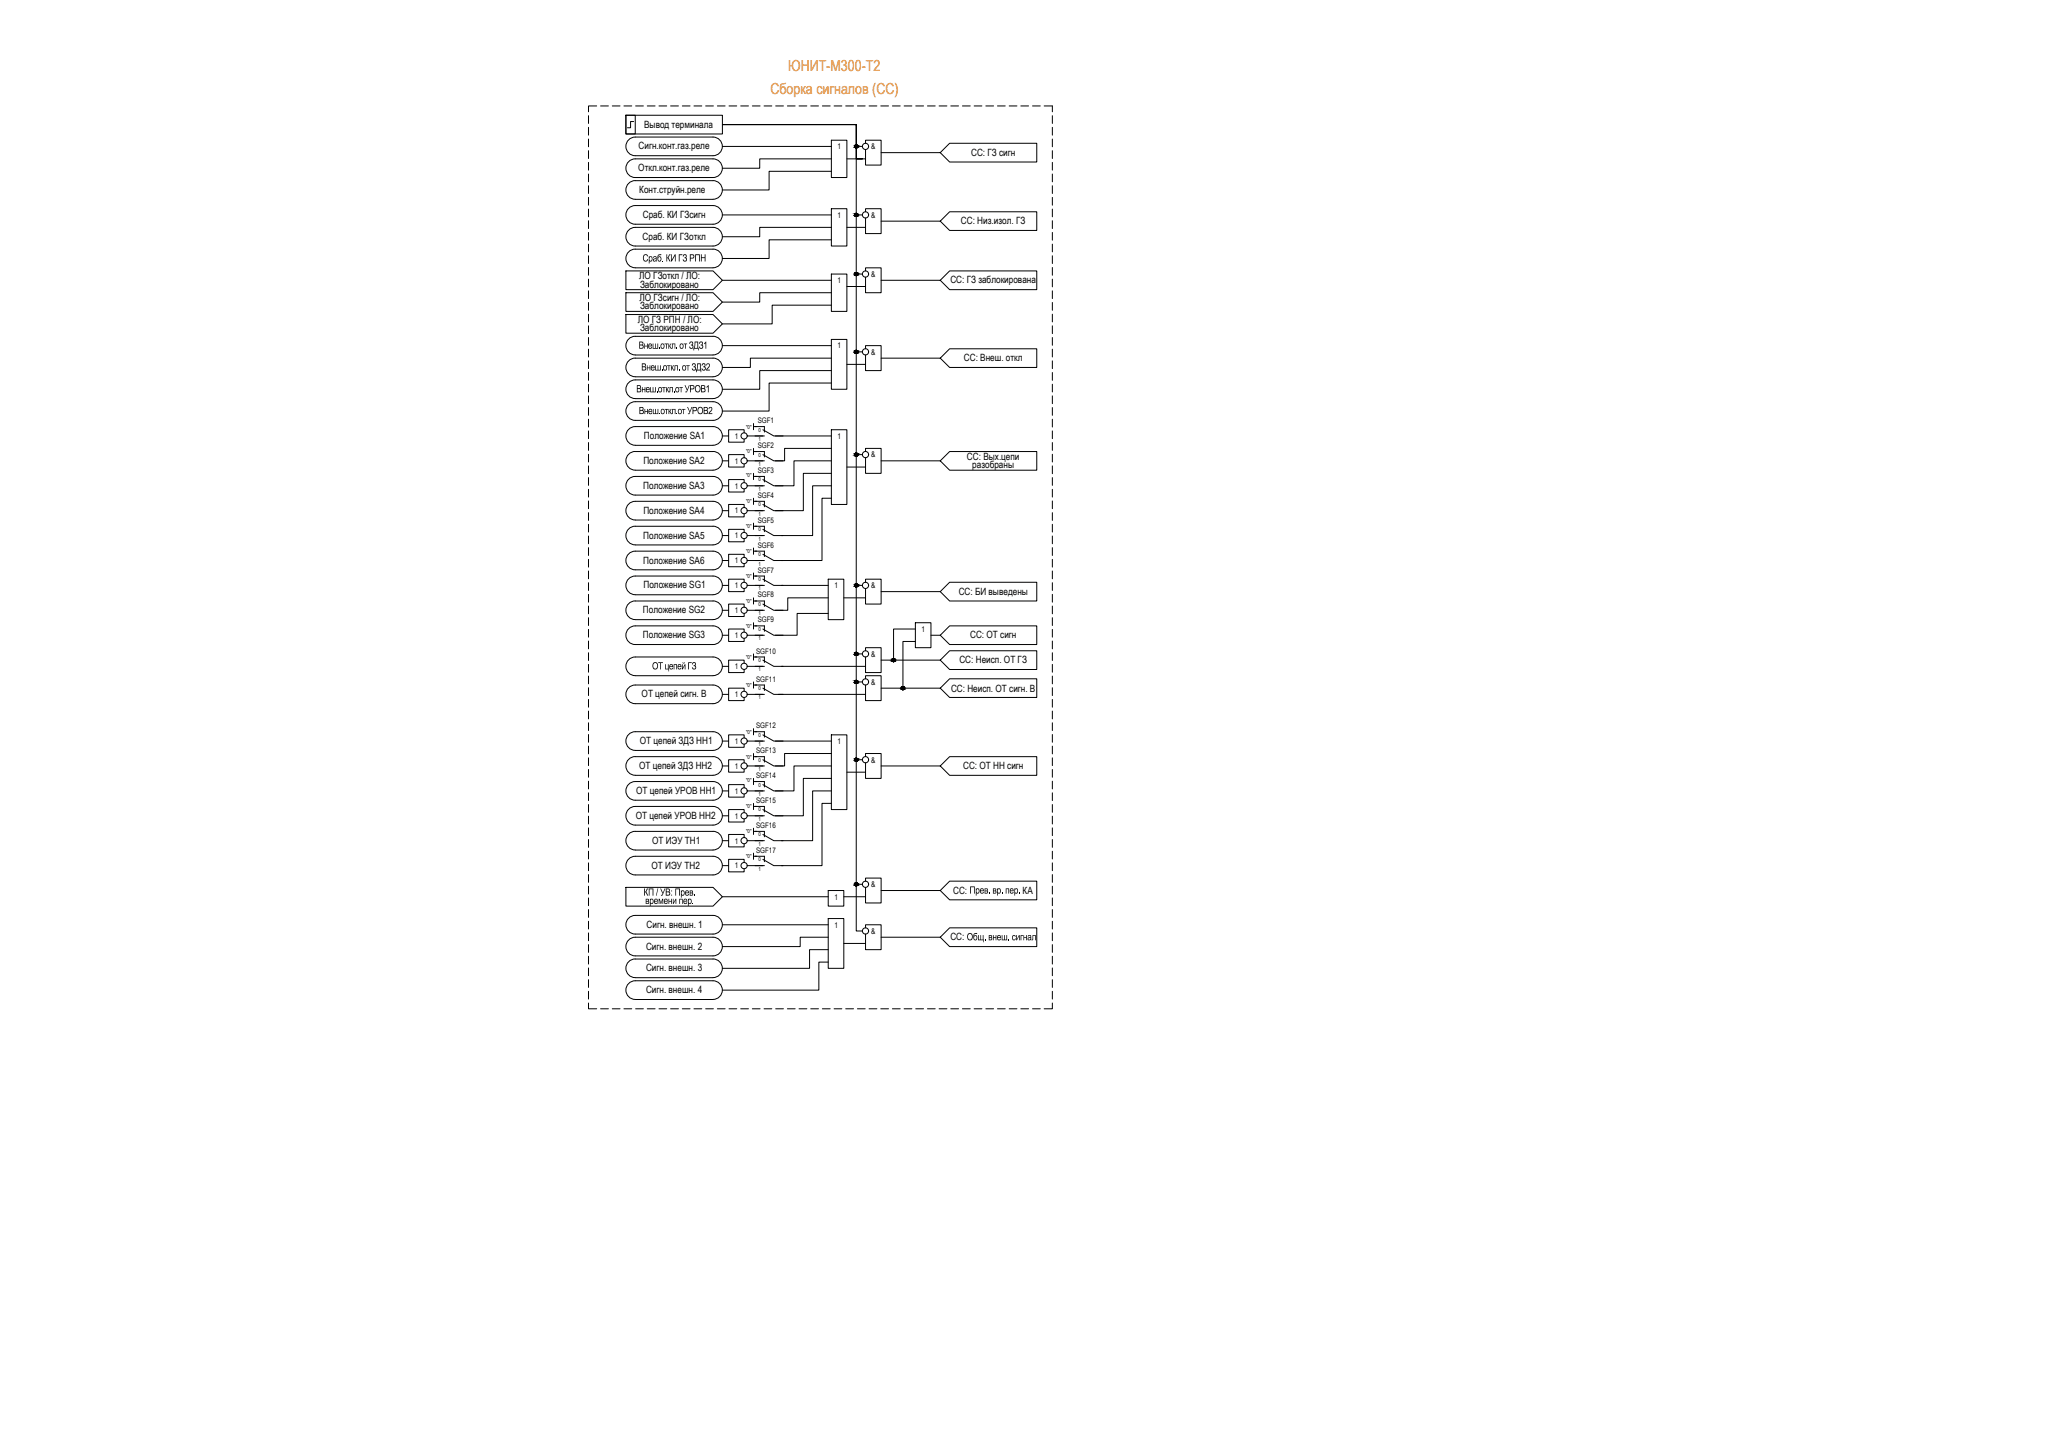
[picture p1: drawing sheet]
<svg xmlns="http://www.w3.org/2000/svg" width="1189mm" height="841mm" viewBox="0 0 1189 841" stroke-linecap="round" stroke-linejoin="round" font-family="sans-serif">
<!-- layer: 0 -->
<g fill="none" stroke="#000" stroke-width=".58">
<path d="M340 67v4M340 74v4M345 61h-5v4M347 61h5M354 61h5M361 61h4M362 67h6v10h-6zM362 67h56v10h-56zM367 70h-2v4h-2M367 79a5 5 0 0 0-5 6 5 5 0 0 0 5 5M368 79h45M368 61h4"/>
<path d="M374 61h5M381 61h5M388 61h4M395 61h4M401 61h5M408 61h5M412 79a5 5 0 0 1 6 6 5 5 0 0 1-6 5M415 61h4M418 72h77v20h4h-4v-20zM422 61h4M429 61h4M435 61h5"/>
<path d="M442 61h5M449 61h4M456 61h4M462 61h5M469 61h5M476 61h4M483 61h4M489 61h5M496 61h5M503 61h4M510 61h4M516 61h5"/>
<path d="M523 61h5M530 61h4M537 61h4M543 61h5M550 61h5M557 61h4M564 61h4M570 61h5M577 61h5M584 61h4M591 61h4M597 61h5"/>
<path d="M604 61h5v4M609 67v4M609 74v4M340 80v5M340 87v5M340 94v4M367 92a5 5 0 0 0-5 5 5 5 0 0 0 5 6M368 90h45M368 92h45M412 92a5 5 0 0 1 6 5 5 5 0 0 1-6 6M418 85h63M481 81h9v22h-9z"/>
<path d="M481 92h-41v5h-22M481 99h-36v11h-27M490 92h11M495 92v419h4M495 85h4M501 83v-2h9v14h-9v-9M510 88h34l5-5h51v11h-51l-5-6M609 80v5M609 87v5M609 94v4M340 101v4M340 107v5"/>
<path d="M340 114v5M367 104a5 5 0 0 0-5 6 5 5 0 0 0 5 5M367 119a5 5 0 0 0-5 5 5 5 0 0 0 5 6M368 105h45M368 115h45M368 119h45M368 103h45M412 104a5 5 0 0 1 6 6 5 5 0 0 1-6 5M412 119a5 5 0 0 1 6 5 5 5 0 0 1-6 6M609 101v4M609 107v5M609 114v5"/>
<path d="M340 121v4M340 128v4M340 134v5M367 132a5 5 0 0 0-5 5 5 5 0 0 0 5 5M368 132h45M368 130h45M412 132a5 5 0 0 1 6 5 5 5 0 0 1-6 5M418 124h63M481 121h9v21h-9zM481 132h-41v5h-22M481 139h-36v11h-27M490 132h11"/>
<path d="M495 124h4M501 122v-1h9v14h-9v-9M510 128h34l5-6h51v11h-51l-5-5M609 121v4M609 128v4M609 134v5M340 141v5M340 148v4M340 155v4M362 157h51l5 5-5 6h-51zM367 144a5 5 0 0 0-5 5 5 5 0 0 0 5 6M368 144h45"/>
<path d="M368 155h45M368 142h45M412 144a5 5 0 0 1 6 5 5 5 0 0 1-6 6M481 159h9v21h-9zM495 159h4M501 157v-2h9v14h-9v-9M609 141v5M609 148v4M609 155v4M340 161v5M340 168v5M340 175v4"/>
<path d="M362 169h51l5 6-5 5h-51zM418 162h63M481 169h-41v6h-22M481 177h-34v10h-29M490 166h11M510 162h34l5-5h51v11h-51l-5-6M609 161v5M609 168v5M609 175v4M340 182v4M340 188v5M340 195v5"/>
<path d="M362 182h51l5 5-5 6h-51zM367 195a5 5 0 0 0-5 5 5 5 0 0 0 5 5M368 195h45M412 195a5 5 0 0 1 6 5 5 5 0 0 1-6 5M418 200h63M481 196h9v29h-9zM609 182v4M609 188v5M609 195v5M340 202v4M340 209v4M340 215v5"/>
<path d="M367 220a5 5 0 0 0-5 5 5 5 0 0 0 5 6M367 207a5 5 0 0 0-5 6 5 5 0 0 0 5 5M368 220h45M368 205h45M368 207h45M368 218h45M412 220a5 5 0 0 1 6 5 5 5 0 0 1-6 6M412 207a5 5 0 0 1 6 6 5 5 0 0 1-6 5M481 214h-41v11h-22M481 207h-47v6h-16M490 211h11M495 204h4"/>
<path d="M501 202v-2h9v14h-9v-9M510 207h34l5-5h51v11h-51l-5-6M609 202v4M609 209v4M609 215v5M340 222v5M340 229v4M340 236v4M367 232a5 5 0 0 0-5 6 5 5 0 0 0 5 5M368 231h45M368 232h45M412 232a5 5 0 0 1 6 6 5 5 0 0 1-6 5"/>
<path d="M481 222h-36v16h-27M609 222v5M609 229v4M609 236v4M340 242v5M340 249v5M340 256v5M367 247a5 5 0 0 0-5 5 5 5 0 0 0 5 6M368 243h45M368 247h45M368 258h45M412 247a5 5 0 0 1 6 5 5 5 0 0 1-6 6"/>
<path d="M418 252h4M431 250v-1h-9v7h9v-2M432 252h9M436 245v4M436 259v4M436 247h2M449 252h32M481 249h9v43h-9zM481 259h-27v8h-5M609 242v5M609 249v5M609 256v5"/>
<path d="M340 263v4M340 269v5M340 276v5M367 261a5 5 0 0 0-5 6 5 5 0 0 0 5 5M367 276a5 5 0 0 0-5 5 5 5 0 0 0 5 5M368 261h45M368 276h45M368 272h45M412 261a5 5 0 0 1 6 6 5 5 0 0 1-6 5M412 276a5 5 0 0 1 6 5 5 5 0 0 1-6 5M418 267h4M431 265v-2h-9v7h9v-2"/>
<path d="M431 279v-2h-9v8h9v-2M432 267h9M436 274v3M436 261h2M436 276h2M481 267h-22v14h-10M481 274h-16v21h-16M490 270h11M495 263h4M501 261v-2h9v15h-9v-9M510 267h34M544 267l5-6h51v11h-51z"/>
<path d="M609 263v4M609 269v5M609 276v5M340 283v5M340 290v4M340 297v4M367 290a5 5 0 0 0-5 5 5 5 0 0 0 5 6M368 290h45M368 286h45M412 290a5 5 0 0 1 6 5 5 5 0 0 1-6 6M418 281h4M418 295h4"/>
<path d="M431 294v-2h-9v7h9v-2M432 281h9M432 295h9M436 288v4M436 290h2M481 281h-11v29h-18M481 288h-5v36h-24M609 283v5M609 290v4M609 297v4M340 303v5M340 310v5"/>
<path d="M340 317v4M367 304a5 5 0 0 0-5 6 5 5 0 0 0 5 5M367 319a5 5 0 0 0-5 5 5 5 0 0 0 5 6M368 304h45M368 301h45M368 315h45M368 319h45M412 304a5 5 0 0 1 6 6 5 5 0 0 1-6 5M412 319a5 5 0 0 1 6 5 5 5 0 0 1-6 6M418 310h4M431 308v-2h-9v7h9v-1M432 310h9"/>
<path d="M436 303v3M436 317v4M436 304h2M436 319h2M609 303v5M609 310v5M609 317v4M340 324v4M340 330v5M340 337v5M367 333a5 5 0 0 0-5 6 5 5 0 0 0 5 5M368 330h45"/>
<path d="M368 333h45M412 333a5 5 0 0 1 6 6 5 5 0 0 1-6 5M418 339h4M418 324h4M431 322v-1h-9v7h9v-2M431 337v-2h-9v7h9v-2M432 339h9M432 324h9M436 331v4M436 333h2M452 339h27M479 335h9v23h-9z"/>
<path d="M495 339h4M501 337v-2h9v14h-9v-9M609 324v4M609 330v5M609 337v5M340 344v4M340 351v4M340 357v5M367 348a5 5 0 0 0-5 5 5 5 0 0 0 5 5M368 348h45M368 344h45M368 358h45"/>
<path d="M412 348a5 5 0 0 1 6 5 5 5 0 0 1-6 5M418 353h4M431 351v-2h-9v8h9v-2M432 353h9M436 346v3M436 348h2M479 346h-23v7h-7M479 355h-18v12h-12M488 346h13M510 342h34M544 342l5-5h51v11h-51zM609 344v4"/>
<path d="M609 351v4M609 357v5M340 364v5M340 371v4M340 378v4M367 362a5 5 0 0 0-5 5 5 5 0 0 0 5 6M368 362h45M368 373h45M412 362a5 5 0 0 1 6 5 5 5 0 0 1-6 6M418 367h4M431 366v-2h-9v7h9v-2M432 367h9"/>
<path d="M436 360v4M436 378v4M436 362h2M495 378h4M501 376v-1h9v14h-9v-9M530 360h9v15h-9zM530 364h-13v18M530 371h-8v27M539 367h5M544 367l5-5h51v11h-51zM549 376h51v11h-51l-5-5zM609 364v5"/>
<path d="M609 371v4M609 378v4M340 384v5M340 391v5M340 398v4M367 380a5 5 0 0 0-5 5 5 5 0 0 0 5 6M367 396a5 5 0 0 0-5 6 5 5 0 0 0 5 5M368 380h45M368 391h45M368 396h45M412 380a5 5 0 0 1 6 5 5 5 0 0 1-6 6M412 396a5 5 0 0 1 6 6 5 5 0 0 1-6 5"/>
<path d="M418 385h4M431 384v-2h-9v7h9v-2M431 400v-2h-9v7h9v-2M432 385h9M436 380h2M436 394v4M436 396h2M452 385h49M495 394h4M501 393v-2h9v14h-9v-9M510 398h34l5-5h51v10h-51l-5-5M510 382h34"/>
<path d="M609 384v5M609 391v5M609 398v4M340 405v4M340 411v5M340 418v5M368 407h45M418 402h4M432 402h9M450 402h51M609 405v4M609 411v5"/>
<path d="M609 418v5M340 425v4M340 432v4M340 438v5M367 423a5 5 0 0 0-5 6 5 5 0 0 0 5 5M367 438a5 5 0 0 0-5 5 5 5 0 0 0 5 5M368 423h45M368 434h45M368 438h45M412 423a5 5 0 0 1 6 6 5 5 0 0 1-6 5M412 438a5 5 0 0 1 6 5 5 5 0 0 1-6 5M418 429h4"/>
<path d="M431 427v-2h-9v7h9v-2M432 429h9M436 423h2M436 438h2M436 421v4M436 436v3M449 429h32M481 425h9v43h-9zM481 436h-27v7h-5M495 439h4M501 438v-2h9v14h-9v-9M609 425v4"/>
<path d="M609 432v4M609 438v5M340 445v5M340 452v4M340 459v4M367 452a5 5 0 0 0-5 5 5 5 0 0 0 5 6M368 448h45M368 452h45M412 452a5 5 0 0 1 6 5 5 5 0 0 1-6 6M418 443h4M418 457h4M431 441v-2h-9v8h9v-2"/>
<path d="M431 456v-2h-9v7h9v-2M432 443h9M432 457h9M436 452h2M436 450v4M481 443h-22v14h-10M481 450h-16v22h-16M481 457h-11v29h-18M490 447h11M510 443h34M544 443l5-5h51v10h-51zM609 445v5"/>
<path d="M609 452v4M609 459v4M340 465v5M340 472v5M340 479v4M367 466a5 5 0 0 0-5 6 5 5 0 0 0 5 5M368 463h45M368 466h45M368 477h45M412 466a5 5 0 0 1 6 6 5 5 0 0 1-6 5M418 472h4M431 470v-2h-9v7h9v-1"/>
<path d="M432 472h9M436 466h2M436 465v3M436 479v4M481 465h-5v36h-24M609 465v5M609 472v5M609 479v4M340 486v4M340 492v5M340 499v5M367 481a5 5 0 0 0-5 5 5 5 0 0 0 5 6"/>
<path d="M367 495a5 5 0 0 0-5 6 5 5 0 0 0 5 5M368 481h45M368 492h45M368 495h45M412 481a5 5 0 0 1 6 5 5 5 0 0 1-6 6M412 495a5 5 0 0 1 6 6 5 5 0 0 1-6 5M418 486h4M431 484v-1h-9v7h9v-2M431 499v-2h-9v7h9v-2M432 486h9M436 481h2M436 495h2"/>
<path d="M436 493v4M609 486v4M609 492v5M609 499v5M340 506v4M340 513v4M340 519v5M362 513h51l5 6-5 5h-51zM368 506h45M418 519h61M418 501h4M432 501h9"/>
<path d="M479 515h9v9h-9zM488 519h13M495 511v28h4M501 510v-2h9v14h-9v-9M510 515h34l5-5h51v10h-51l-5-5M609 506v4M609 513v4M609 519v5M340 526v5M340 533v4M340 540v4M367 529a5 5 0 0 0-5 6 5 5 0 0 0 5 5"/>
<path d="M368 529h45M412 529a5 5 0 0 1 6 6 5 5 0 0 1-6 5M418 535h61M479 531h9v29h-9zM501 537v-2h9v14h-9v-9M609 526v5M609 533v4M609 540v4M340 546v5M340 553v5M340 560v4M367 542a5 5 0 0 0-5 6 5 5 0 0 0 5 5"/>
<path d="M367 555a5 5 0 0 0-5 5 5 5 0 0 0 5 5M368 542h45M368 540h45M368 553h45M368 555h45M412 542a5 5 0 0 1 6 6 5 5 0 0 1-6 5M412 555a5 5 0 0 1 6 5 5 5 0 0 1-6 5M479 542h-16v6h-45M479 549h-11v11h-50M479 556h-5v17h-56M488 546h13M510 542h34"/>
<path d="M544 542l5-5h51v11h-51zM609 546v5M609 553v5M609 560v4M340 567v4M340 573v5M367 567a5 5 0 0 0-5 6 5 5 0 0 0 5 5M368 566h45M368 567h45M368 578h45M412 567a5 5 0 0 1 6 6 5 5 0 0 1-6 5M609 567v4"/>
<path d="M609 573v5M340 580v4h5M347 584h5M354 584h5M361 584h4M368 584h4M374 584h5M381 584h5M388 584h4M395 584h4M401 584h5M408 584h5"/>
<path d="M415 584h4M422 584h4M429 584h4M435 584h5M442 584h5M449 584h4M456 584h4M462 584h5M469 584h5M476 584h4M483 584h4M489 584h5"/>
<path d="M496 584h5M503 584h4M510 584h4M516 584h5M523 584h5M530 584h4M537 584h4M543 584h5M550 584h5M557 584h4M564 584h4M570 584h5"/>
<path d="M577 584h5M584 584h4M591 584h4M597 584h5M609 580v4h-5"/>
<circle cx="495" cy="85" r=".9"/>
<circle cx="501" cy="85" r="1.8"/>
<circle cx="495" cy="124" r=".9"/>
<circle cx="501" cy="124" r="1.8"/>
<circle cx="495" cy="159" r=".9"/>
<circle cx="501" cy="159" r="1.8"/>
<circle cx="495" cy="204" r=".9"/>
<circle cx="501" cy="204" r="1.8"/>
<circle cx="430" cy="252" r="1.8"/>
<circle cx="430" cy="267" r="1.8"/>
<circle cx="495" cy="263" r=".9"/>
<circle cx="501" cy="263" r="1.8"/>
<circle cx="430" cy="281" r="1.8"/>
<circle cx="430" cy="295" r="1.8"/>
<circle cx="430" cy="310" r="1.8"/>
<circle cx="430" cy="324" r="1.8"/>
<circle cx="430" cy="339" r="1.8"/>
<circle cx="495" cy="339" r=".9"/>
<circle cx="501" cy="339" r="1.8"/>
<circle cx="430" cy="353" r="1.8"/>
<circle cx="430" cy="367" r="1.8"/>
<circle cx="495" cy="378" r=".9"/>
<circle cx="501" cy="378" r="1.8"/>
<circle cx="430" cy="385" r="1.8"/>
<circle cx="495" cy="394" r=".9"/>
<circle cx="501" cy="394" r="1.8"/>
<circle cx="517" cy="382" r=".9"/>
<circle cx="522" cy="398" r=".9"/>
<circle cx="430" cy="402" r="1.8"/>
<circle cx="430" cy="429" r="1.8"/>
<circle cx="495" cy="439" r=".9"/>
<circle cx="501" cy="439" r="1.8"/>
<circle cx="430" cy="457" r="1.8"/>
<circle cx="430" cy="443" r="1.8"/>
<circle cx="430" cy="472" r="1.8"/>
<circle cx="430" cy="486" r="1.8"/>
<circle cx="430" cy="501" r="1.8"/>
<circle cx="495" cy="511" r=".9"/>
<circle cx="501" cy="511" r="1.8"/>
<circle cx="501" cy="538" r="1.8"/>
</g>
<g fill="#000">
<path d="M402 147h3v4h-1v-3h-1v3h-1zM405 147h1v2h2v-2v4v-2h-2v2h-1zM405 198h1h1l-1 2 1 1-1 1-1-1h-1h1h1l-1-1 1-2h-1l-1 1zM406 210h1l1 1v1v1v1h-2v-1l1 1 1-1-1-1 1-1h-1h-1zM398 383h2v1h-1v3h-1zM401 383h1l1 1-1 1 1 1-1 1h-1l-1-1 1 1h1v-1l-1-1 1-1-1-1-1 1zM597 541h2v3v-3h-1v3h-1z"/>
<path d="M403 223h1l1 1v2l-1 1h-1l-1-1zM403 223v2l1 2 1-1v-2l-1-1z"/>
<path d="M404 236l1-1 1 1 1 2-1 1-1 1-1-1-1-2zM404 236v2l1 1 1-1v-1l-1-1z"/>
<path d="M406 223h2v2v1v1h-2zM406 223v2l2-1-1-1zM406 225v1h2l-1-1z"/>
<path d="M407 235h2v1v1l1 1-1 1-2 1zM408 236v1h1v-1zM408 238v1h1v-1z"/>
<path d="M395 384v2l2-2v3h-1v-2l-1 2zM395 383a.5 .5 0 0 1 1 0 .5 .5 0 0 1-1 0z"/>
<path d="M595 541h1l1 3h-2v-1l1-1v-1l-1 1zM595 543l1 1v-2z"/>
</g>
<!-- layer: TEXT -->
<g fill="#000">
<path d="M393 520h2v3v-3h-2v3z"/>
<path d="M396 520h1l1 1h-2v2l2-1-1 1-2-1zM396 520v1h1v-1z"/>
<path d="M398 520h2v1v2h-2v1zM399 520l-1 2 1 1 1-2z"/>
</g>
<!-- layer: 0 -->
<g fill="#000" stroke="#000" stroke-width=".58">
<path d="M495 86h1zM495 84h1zM495 125h1zM495 123h1zM495 159h1zM495 158h1zM495 204h1zM495 203h1zM495 264h1zM495 262h1zM495 339h1zM495 338h1z"/>
<path d="M495 379h1zM495 377h1zM495 395h1zM495 394h1zM522 399h1zM522 397h1zM495 439h1zM495 440h1zM495 512h1zM495 511h1z"/>
<path d="M495 84h1zM495 84h1z"/>
<path d="M495 84h1zM495 84h1z"/>
<path d="M495 86h1zM495 86h1z"/>
<path d="M495 84h1zM495 84h1z"/>
<path d="M495 85h1zM495 85l1 1z"/>
<path d="M495 84h1zM495 84h1z"/>
<path d="M495 85h1zM495 85h1z"/>
<path d="M495 84h1zM495 84h1z"/>
<path d="M495 85h1zM495 85h1z"/>
<path d="M495 84h1zM495 84h1z"/>
<path d="M495 85h1zM495 85h1z"/>
<path d="M495 84h1zM495 84h1z"/>
<path d="M495 85h1zM495 85h1z"/>
<path d="M495 84h1zM495 84h1z"/>
<path d="M495 85h1zM495 85h1z"/>
<path d="M495 84h1zM495 84h1z"/>
<path d="M495 85h1zM495 85h1z"/>
<path d="M495 84h1zM495 84h1z"/>
<path d="M495 85h1zM495 85h1z"/>
<path d="M495 84h1zM495 84h1z"/>
<path d="M494 84l2 1zM494 84l2 1z"/>
<path d="M494 85h2zM494 85h2z"/>
<path d="M495 85h1zM495 85h1z"/>
<path d="M494 85h2zM494 85h2z"/>
<path d="M494 85h2zM494 85h2z"/>
<path d="M494 85h2zM494 85h2z"/>
<path d="M494 85h2zM494 85h2z"/>
<path d="M494 85h2zM494 85h2z"/>
<path d="M495 123h1zM495 123h1z"/>
<path d="M495 123h1zM495 123h1z"/>
<path d="M495 125h1zM495 125h1z"/>
<path d="M495 123l1 1zM495 124h1z"/>
<path d="M495 125h1zM495 125h1z"/>
<path d="M495 124h1zM495 124h1z"/>
<path d="M495 125h1zM495 125h1z"/>
<path d="M495 124h1zM495 124h1z"/>
<path d="M495 125h1zM495 125h1z"/>
<path d="M495 124h1zM495 124h1z"/>
<path d="M495 125h1zM495 125h1z"/>
<path d="M495 124h1zM495 124h1z"/>
<path d="M495 125h1zM495 125h1z"/>
<path d="M495 124h1zM495 124h1z"/>
<path d="M495 125h1zM495 125h1z"/>
<path d="M495 124h1zM495 124h1z"/>
<path d="M495 125h1zM495 125h1z"/>
<path d="M495 124h1zM495 124h1z"/>
<path d="M495 125h1zM495 125h1z"/>
<path d="M495 124h1zM495 124h1z"/>
<path d="M494 124h2zM494 124h2z"/>
<path d="M494 125h2zM494 125h2z"/>
<path d="M495 125h1zM495 125h1z"/>
<path d="M494 124h2zM494 124h2z"/>
<path d="M494 124h2zM494 124h2z"/>
<path d="M494 124h2zM494 124h2z"/>
<path d="M494 124h2zM494 124h2z"/>
<path d="M494 124h2zM494 124l2 1z"/>
<path d="M495 158h1zM495 158h1z"/>
<path d="M495 158h1zM495 158h1z"/>
<path d="M495 159h1zM495 159h1z"/>
<path d="M495 158h1zM495 158h1z"/>
<path d="M495 159h1zM495 159h1z"/>
<path d="M495 158h1zM495 158h1z"/>
<path d="M495 159h1zM495 159h1z"/>
<path d="M495 158h1zM495 158h1z"/>
<path d="M495 159h1zM495 159h1z"/>
<path d="M495 158h1zM495 158h1z"/>
<path d="M495 159h1zM495 159h1z"/>
<path d="M495 158h1zM495 158h1z"/>
<path d="M495 159h1zM495 159h1z"/>
<path d="M495 158h1zM495 158h1z"/>
<path d="M495 159h1zM495 159h1z"/>
<path d="M495 158h1zM495 158h1z"/>
<path d="M495 159h1zM495 159h1z"/>
<path d="M495 158h1zM495 158h1z"/>
<path d="M495 159h1zM495 159h1z"/>
<path d="M495 158h1zM495 158h1z"/>
<path d="M494 158h2zM494 158h2z"/>
<path d="M494 159h2zM494 159h2z"/>
<path d="M495 159h1zM495 159h1z"/>
<path d="M494 158h2zM494 158h2z"/>
<path d="M494 158l2 1zM494 158l2 1z"/>
<path d="M494 159h2zM494 159h2z"/>
<path d="M494 159h2zM494 159h2z"/>
<path d="M494 159h2zM494 159h2z"/>
<path d="M495 203h1zM495 203h1z"/>
<path d="M495 203h1zM495 203h1z"/>
<path d="M495 204h1zM495 204h1z"/>
<path d="M495 203h1zM495 203h1z"/>
<path d="M495 204h1zM495 204h1z"/>
<path d="M495 203h1zM495 203h1z"/>
<path d="M495 204h1zM495 204h1z"/>
<path d="M495 203h1zM495 203h1z"/>
<path d="M495 204h1zM495 204h1z"/>
<path d="M495 203h1zM495 203h1z"/>
<path d="M495 204h1zM495 204h1z"/>
<path d="M495 203h1zM495 203h1z"/>
<path d="M495 204h1zM495 204h1z"/>
<path d="M495 203h1zM495 203h1z"/>
<path d="M495 204h1zM495 204h1z"/>
<path d="M495 203h1zM495 203h1z"/>
<path d="M495 204h1zM495 204h1z"/>
<path d="M495 203h1zM495 203h1z"/>
<path d="M495 204h1zM495 204h1z"/>
<path d="M495 203h1zM495 203h1z"/>
<path d="M494 203h2zM494 203h2z"/>
<path d="M494 204h2zM494 204h2z"/>
<path d="M495 204h1zM495 204h1z"/>
<path d="M494 203h2zM494 203h2z"/>
<path d="M494 203l2 1zM494 203l2 1z"/>
<path d="M494 204h2zM494 204h2z"/>
<path d="M494 204h2zM494 204h2z"/>
<path d="M494 204h2zM494 204h2z"/>
<path d="M495 262h1zM495 262h1z"/>
<path d="M495 262h1zM495 262h1z"/>
<path d="M495 264h1zM495 264h1z"/>
<path d="M495 262h1zM495 262h1z"/>
<path d="M495 264h1zM495 264h1z"/>
<path d="M495 262h1zM495 262h1z"/>
<path d="M495 264h1zM495 264h1z"/>
<path d="M495 262h1zM495 262h1z"/>
<path d="M495 264h1zM495 264h1z"/>
<path d="M495 262h1zM495 262h1z"/>
<path d="M495 264h1zM495 264h1z"/>
<path d="M495 262h1zM495 262h1z"/>
<path d="M495 264h1zM495 264h1z"/>
<path d="M495 262h1zM495 262h1z"/>
<path d="M495 264h1zM495 264h1z"/>
<path d="M495 262l1 1zM495 262l1 1z"/>
<path d="M495 263h1zM495 263l1 1z"/>
<path d="M495 263h1zM495 263h1z"/>
<path d="M495 263h1zM495 263h1z"/>
<path d="M495 263h1zM495 263h1z"/>
<path d="M494 263h2zM494 263h2z"/>
<path d="M494 263h2zM494 263h2z"/>
<path d="M495 263h1zM495 263h1z"/>
<path d="M494 263h2zM494 263h2z"/>
<path d="M494 263h2zM494 263h2z"/>
<path d="M494 263h2zM494 263h2z"/>
<path d="M494 263h2zM494 263h2z"/>
<path d="M494 263h2zM494 263h2z"/>
<path d="M495 338h1zM495 338h1z"/>
<path d="M495 338h1zM495 338h1z"/>
<path d="M495 339h1zM495 339h1z"/>
<path d="M495 338h1zM495 338h1z"/>
<path d="M495 339h1zM495 339h1z"/>
<path d="M495 338h1zM495 338h1z"/>
<path d="M495 339h1zM495 339h1z"/>
<path d="M495 338h1zM495 338h1z"/>
<path d="M495 339h1zM495 339h1z"/>
<path d="M495 338h1zM495 338h1z"/>
<path d="M495 339h1zM495 339h1z"/>
<path d="M495 338h1zM495 338h1z"/>
<path d="M495 339h1zM495 339h1z"/>
<path d="M495 338h1zM495 338h1z"/>
<path d="M495 339h1zM495 339h1z"/>
<path d="M495 338h1zM495 338h1z"/>
<path d="M495 339h1zM495 339h1z"/>
<path d="M495 338h1zM495 338h1z"/>
<path d="M495 339h1zM495 339h1z"/>
<path d="M495 338h1zM495 338h1z"/>
<path d="M494 338h2zM494 338h2z"/>
<path d="M494 339h2zM494 339h2z"/>
<path d="M495 339h1zM495 339h1z"/>
<path d="M494 338l2 1zM494 338l2 1z"/>
<path d="M494 339h2zM494 339h2z"/>
<path d="M494 339h2zM494 339h2z"/>
<path d="M494 339h2zM494 339h2z"/>
<path d="M494 339h2zM494 339h2z"/>
<path d="M495 377h1zM495 377h1z"/>
<path d="M495 377h1zM495 377h1z"/>
<path d="M495 379h1zM495 379h1z"/>
<path d="M495 377h1zM495 377h1z"/>
<path d="M495 379h1zM495 379h1z"/>
<path d="M495 377h1zM495 377h1z"/>
<path d="M495 379h1zM495 379h1z"/>
<path d="M495 377l1 1zM495 377l1 1z"/>
<path d="M495 379h1zM495 379h1z"/>
<path d="M495 378h1zM495 378h1z"/>
<path d="M495 379h1zM495 379h1z"/>
<path d="M495 378h1zM495 378h1z"/>
<path d="M495 379h1zM495 379h1z"/>
<path d="M495 378h1zM495 378h1z"/>
<path d="M495 379h1zM495 379h1z"/>
<path d="M495 378h1zM495 378h1z"/>
<path d="M495 379h1zM495 379h1z"/>
<path d="M495 378h1zM495 378h1z"/>
<path d="M495 379h1zM495 379h1z"/>
<path d="M495 378h1zM495 378h1z"/>
<path d="M494 378h2zM494 378h2z"/>
<path d="M494 378l2 1zM494 378l2 1z"/>
<path d="M495 379h1zM495 379h1z"/>
<path d="M494 378h2zM494 378h2z"/>
<path d="M494 378h2zM494 378h2z"/>
<path d="M494 378h2zM494 378h2z"/>
<path d="M494 378h2zM494 378h2z"/>
<path d="M494 378h2zM494 378h2z"/>
<path d="M495 394h1zM495 394h1z"/>
<path d="M495 394h1zM495 394h1z"/>
<path d="M495 395h1zM495 395h1z"/>
<path d="M495 394h1zM495 394h1z"/>
<path d="M495 395h1zM495 395h1z"/>
<path d="M495 394h1zM495 394h1z"/>
<path d="M495 395h1zM495 395h1z"/>
<path d="M495 394h1zM495 394h1z"/>
<path d="M495 395h1zM495 395h1z"/>
<path d="M495 394h1zM495 394h1z"/>
<path d="M495 395h1zM495 395h1z"/>
<path d="M495 394h1zM495 394h1z"/>
<path d="M495 395h1zM495 395h1z"/>
<path d="M495 394h1zM495 394h1z"/>
<path d="M495 395h1zM495 395h1z"/>
<path d="M495 394h1zM495 394h1z"/>
<path d="M495 395h1zM495 395h1z"/>
<path d="M495 394h1zM495 394h1z"/>
<path d="M495 395h1zM495 395h1z"/>
<path d="M495 394h1zM495 394h1z"/>
<path d="M494 394h2zM494 394h2z"/>
<path d="M494 395h2zM494 395h2z"/>
<path d="M495 395h1zM495 395h1z"/>
<path d="M494 394h2zM494 394h2z"/>
<path d="M494 394h2zM494 394h2z"/>
<path d="M494 394l2 1zM494 394l2 1z"/>
<path d="M494 395h2zM494 395h2z"/>
<path d="M494 395h2zM494 395h2z"/>
<path d="M516 381h2zM516 381h2z"/>
<path d="M516 383h1zM516 383h1z"/>
<path d="M516 381h2zM516 381h2z"/>
<path d="M516 383h2zM516 383h1z"/>
<path d="M516 381h2zM516 381h2z"/>
<path d="M516 382h2zM516 382l2 1z"/>
<path d="M516 381h2zM516 381h2z"/>
<path d="M516 382h2zM516 382h2z"/>
<path d="M516 381h2zM516 381h2z"/>
<path d="M516 382h2zM516 382h2z"/>
<path d="M516 381h2zM516 381h2z"/>
<path d="M516 382h2zM516 382h2z"/>
<path d="M516 381l2 1zM516 381l2 1z"/>
<path d="M516 382h2zM516 382h2z"/>
<path d="M516 382h2zM516 382h2z"/>
<path d="M516 382h2zM516 382h2z"/>
<path d="M516 382h2zM516 382h2z"/>
<path d="M516 382h2zM516 382h2z"/>
<path d="M516 382h2zM516 382h2z"/>
<path d="M516 382h2zM516 382h2z"/>
<path d="M516 382h2zM516 382h2z"/>
<path d="M522 397h1zM522 397h1z"/>
<path d="M522 397h1zM522 397h1z"/>
<path d="M522 399h1zM522 399h1z"/>
<path d="M522 397h1zM522 397h1z"/>
<path d="M522 399h1zM522 399h1z"/>
<path d="M522 397h1zM522 397h1z"/>
<path d="M522 399h1zM522 399h1z"/>
<path d="M522 397h1zM522 397h1z"/>
<path d="M522 399h1zM522 399h1z"/>
<path d="M522 397h1zM522 397h1z"/>
<path d="M522 399h1zM522 399h1z"/>
<path d="M522 397h1zM522 397h1z"/>
<path d="M522 399h1zM522 399h1z"/>
<path d="M522 397l1 1zM522 398h1z"/>
<path d="M522 399h1zM522 399h1z"/>
<path d="M522 398h1zM522 398h1z"/>
<path d="M522 399h1zM522 399h1z"/>
<path d="M522 398h1zM522 398h1z"/>
<path d="M522 398h1zM522 398l1 1z"/>
<path d="M522 398h1zM522 398h1z"/>
<path d="M522 398h1zM522 398h1z"/>
<path d="M522 398h1zM522 398h1z"/>
<path d="M522 398h1zM522 398h1z"/>
<path d="M521 398h2zM521 398h2z"/>
<path d="M521 398h2zM521 398h2z"/>
<path d="M521 398h2zM521 398h2z"/>
<path d="M521 398h2zM521 398h2z"/>
<path d="M521 398h2zM521 398h2z"/>
<path d="M495 439h1zM495 439h1z"/>
<path d="M495 439h1zM495 439h1z"/>
<path d="M495 439h1zM495 439h1z"/>
<path d="M495 439h1zM495 439h1z"/>
<path d="M495 439h1zM495 439h1z"/>
<path d="M495 439h1zM495 439h1z"/>
<path d="M495 439h1zM495 439h1z"/>
<path d="M495 439h1zM495 439h1z"/>
<path d="M495 440h1zM495 440h1z"/>
<path d="M495 439h1zM495 439h1z"/>
<path d="M495 440h1zM495 440h1z"/>
<path d="M495 439h1zM495 439h1z"/>
<path d="M495 440h1zM495 440h1z"/>
<path d="M495 439h1zM495 439h1z"/>
<path d="M494 439h2zM494 439h2z"/>
<path d="M494 440h2zM494 440h2z"/>
<path d="M495 440h1zM495 440h1z"/>
<path d="M494 439h2zM494 439h2z"/>
<path d="M494 439h2zM494 439h2z"/>
<path d="M494 439l2 1zM494 439l2 1z"/>
<path d="M494 440h2zM494 440h2z"/>
<path d="M494 440h2zM494 440h2z"/>
<path d="M495 440h1zM495 440h1z"/>
<path d="M495 440h1zM495 440h1z"/>
<path d="M495 440h1zM495 440h1z"/>
<path d="M495 440h1zM495 440h1z"/>
<path d="M495 440h1zM495 440h1z"/>
<path d="M495 440h1zM495 440h1z"/>
<path d="M495 511h1zM495 511h1z"/>
<path d="M495 511h1zM495 511h1z"/>
<path d="M495 512h1zM495 512h1z"/>
<path d="M495 511h1zM495 511h1z"/>
<path d="M495 512h1zM495 512h1z"/>
<path d="M495 511h1zM495 511h1z"/>
<path d="M495 512h1zM495 512h1z"/>
<path d="M495 511h1zM495 511h1z"/>
<path d="M495 512h1zM495 512h1z"/>
<path d="M495 511h1zM495 511h1z"/>
<path d="M495 512h1zM495 512h1z"/>
<path d="M495 511h1zM495 511h1z"/>
<path d="M495 512h1zM495 512h1z"/>
<path d="M495 511h1zM495 511h1z"/>
<path d="M495 512h1zM495 512h1z"/>
<path d="M495 511h1zM495 511h1z"/>
<path d="M495 512h1zM495 512h1z"/>
<path d="M495 511h1zM495 511h1z"/>
<path d="M495 512h1zM495 512h1z"/>
<path d="M495 511h1zM495 511h1z"/>
<path d="M494 511h2zM494 511h2z"/>
<path d="M494 512h2zM494 512h2z"/>
<path d="M495 512h1zM495 512h1z"/>
<path d="M494 511h2zM494 511h2z"/>
<path d="M494 511h2zM494 511h2z"/>
<path d="M494 511l2 1zM494 511l2 1z"/>
<path d="M494 512h2zM494 512h2z"/>
<path d="M494 512h2zM494 512h2z"/>
</g>
<g fill="none" stroke="#000" stroke-width=".58">
<path d="M437 247h5v3M437 252h5M441 249l7 3h5M437 261h5v3M437 276h5v3M437 267h5M441 263l7 4h5M441 277l7 4h5M437 290h5v3M437 281h5M437 295h5M441 292l7 3h5"/>
<path d="M437 304h5v4M437 319h5v3M437 310h5M441 306l7 4h5M437 333h5v3M437 324h5M437 339h5M441 321l7 3h5M441 335l7 4h5M437 348h5v3M437 353h5M441 349l7 4h5"/>
<path d="M437 362h5v3M437 367h5M441 364l7 3h5M437 380h5v3M437 396h5v3M437 385h5M441 382l7 3h5M441 398l7 4h5M437 402h5M437 423h5v3M437 438h5v3M437 429h5"/>
<path d="M441 425l7 4h5M441 439l7 4h5M437 452h5v3M437 443h5M437 457h5M441 454l7 3h5M437 466h5v4M437 472h5M441 468l7 4h5M437 481h5v3M437 495h5v3M437 486h5"/>
<path d="M441 483l7 3h5M441 497l7 4h5M437 501h5"/>
</g>
<g font-size="8.8" fill="#ff7f00">
<text x="456" y="41">ЮНИТ-М300-Т2</text>
<text x="446" y="55">Сборка сигналов (СС)</text>
</g>
<g font-size="5.8">
<text x="373" y="74">Вывод терминала</text>
<text x="369" y="86">Сигн.конт.газ.реле</text>
<text x="562" y="90">СС: ГЗ сигн</text>
<text x="369" y="99">Откл.конт.газ.реле</text>
<text x="370" y="112">Конт.струйн.реле</text>
<text x="372" y="126">Сраб. КИ ГЗсигн</text>
<text x="556" y="130">СС: Низ.изол. ГЗ</text>
<text x="372" y="139">Сраб. КИ ГЗоткл</text>
<text x="372" y="151">Сраб . КИ ГЗ РПН</text>
<text x="370" y="161">ЛО ГЗоткл / ЛО:</text>
<text x="370" y="166">Заблокировано</text>
<text x="550" y="164">СС: ГЗ заблокирована</text>
<text x="370" y="174">ЛО ГЗсигн / ЛО:</text>
<text x="370" y="179">Заблокировано</text>
<text x="369" y="187">ЛО ГЗ РПН / ЛО:</text>
<text x="370" y="192">Заблокировано</text>
<text x="369" y="202">Внеш .откл .от ЗДЗ</text>
<text x="407" y="202">1</text>
<text x="558" y="209">СС: Внеш. откл</text>
<text x="371" y="214">Внеш .откл .от ЗДЗ</text>
<text x="408" y="214">2</text>
<text x="368" y="227">Внеш .откл .от УРОВ</text>
<text x="408" y="227">1</text>
<text x="370" y="240">Внеш .откл .от УРОВ</text>
<text x="410" y="240">2</text>
<text x="373" y="254">Положение SA1</text>
<text x="372" y="268">Положение SA2</text>
<text x="559" y="266">СС: Вых.цепи</text>
<text x="562" y="271">разобраны</text>
<text x="372" y="283">Положение SA3</text>
<text x="372" y="297">Положение SA4</text>
<text x="372" y="312">Положение SA5</text>
<text x="372" y="326">Положение SA6</text>
<text x="372" y="340">Положение SG1</text>
<text x="555" y="344">СС: БИ выведены</text>
<text x="372" y="355">Положение SG2</text>
<text x="372" y="369">Положение SG3</text>
<text x="561" y="369">СС: ОТ сигн</text>
<text x="555" y="384">СС: Неисп. ОТ ГЗ</text>
<text x="377" y="387">ОТ цепей ГЗ</text>
<text x="550" y="400">СС: Неисп. ОТ сигн. В</text>
<text x="371" y="403">ОТ цепей сигн. В</text>
<text x="370" y="430">ОТ цепей ЗДЗ НН1</text>
<text x="370" y="445">ОТ цепей ЗДЗ НН2</text>
<text x="557" y="445">СС: ОТ НН сигн</text>
<text x="368" y="459">ОТ цепей УРОВ НН1</text>
<text x="368" y="474">ОТ цепей УРОВ НН2</text>
<text x="377" y="488">ОТ ИЭУ ТН1</text>
<text x="377" y="502">ОТ ИЭУ ТН2</text>
<text x="372" y="518">КП</text>
<text x="379" y="518">/ УВ: Прев .</text>
<text x="551" y="517">СС:</text>
<text x="561" y="517">Прев . вр</text>
<text x="579" y="517">. пер</text>
<text x="589" y="517">.</text>
<text x="592" y="517">КА</text>
<text x="373" y="523">времени пер</text>
<text x="400" y="523">.</text>
<text x="374" y="537">Сигн. внешн. 1</text>
<text x="550" y="544">СС:</text>
<text x="559" y="544">Общ . внеш . сигнал</text>
<text x="374" y="549">Сигн. внешн. 2</text>
<text x="374" y="562">Сигн. внешн. 3</text>
<text x="374" y="574">Сигн. внешн. 4</text>
</g>
<g font-size="4.5">
<text x="485" y="86">1</text>
<text x="504" y="86">&amp;</text>
<text x="485" y="126">1</text>
<text x="504" y="126">&amp;</text>
<text x="504" y="160">&amp;</text>
<text x="485" y="164">1</text>
<text x="485" y="202">1</text>
<text x="504" y="205">&amp;</text>
<text x="425" y="254">1</text>
<text x="485" y="254">1</text>
<text x="425" y="268">1</text>
<text x="504" y="265">&amp;</text>
<text x="425" y="283">1</text>
<text x="425" y="297">1</text>
<text x="425" y="311">1</text>
<text x="425" y="326">1</text>
<text x="425" y="340">1</text>
<text x="483" y="340">1</text>
<text x="504" y="340">&amp;</text>
<text x="425" y="355">1</text>
<text x="533" y="365">1</text>
<text x="425" y="369">1</text>
<text x="504" y="380">&amp;</text>
<text x="425" y="387">1</text>
<text x="504" y="396">&amp;</text>
<text x="425" y="403">1</text>
<text x="425" y="430">1</text>
<text x="485" y="430">1</text>
<text x="504" y="441">&amp;</text>
<text x="425" y="445">1</text>
<text x="425" y="459">1</text>
<text x="425" y="473">1</text>
<text x="425" y="488">1</text>
<text x="425" y="502">1</text>
<text x="504" y="513">&amp;</text>
<text x="483" y="520">1</text>
<text x="483" y="537">1</text>
<text x="504" y="540">&amp;</text>
</g>
<g font-size="4.4">
<text x="438" y="245">SGF1</text>
<text x="438" y="259">SGF2</text>
<text x="438" y="274">SGF3</text>
<text x="438" y="288">SGF4</text>
<text x="438" y="302">SGF5</text>
<text x="438" y="317">SGF6</text>
<text x="438" y="331">SGF7</text>
<text x="438" y="346">SGF8</text>
<text x="438" y="360">SGF9</text>
<text x="437" y="378">SGF10</text>
<text x="437" y="394">SGF11</text>
<text x="437" y="421">SGF12</text>
<text x="437" y="436">SGF13</text>
<text x="437" y="450">SGF14</text>
<text x="437" y="464">SGF15</text>
<text x="437" y="479">SGF16</text>
<text x="437" y="493">SGF17</text>
</g>
<g font-size="3.1">
<text x="432" y="248">&quot;0&quot;</text>
<text x="439" y="250">0</text>
<text x="439" y="255">1</text>
<text x="432" y="262">&quot;0&quot;</text>
<text x="439" y="264">0</text>
<text x="439" y="269">1</text>
<text x="432" y="276">&quot;0&quot;</text>
<text x="439" y="278">0</text>
<text x="439" y="284">1</text>
<text x="432" y="291">&quot;0&quot;</text>
<text x="439" y="293">0</text>
<text x="439" y="298">1</text>
<text x="432" y="306">&quot;0&quot;</text>
<text x="439" y="307">0</text>
<text x="439" y="313">1</text>
<text x="432" y="320">&quot;0&quot;</text>
<text x="439" y="322">0</text>
<text x="439" y="327">1</text>
<text x="432" y="334">&quot;0&quot;</text>
<text x="439" y="336">0</text>
<text x="439" y="342">1</text>
<text x="432" y="349">&quot;0&quot;</text>
<text x="439" y="351">0</text>
<text x="439" y="356">1</text>
<text x="432" y="363">&quot;0&quot;</text>
<text x="439" y="365">0</text>
<text x="439" y="370">1</text>
<text x="432" y="381">&quot;0&quot;</text>
<text x="439" y="383">0</text>
<text x="439" y="388">1</text>
<text x="432" y="397">&quot;0&quot;</text>
<text x="439" y="399">0</text>
<text x="439" y="405">1</text>
<text x="432" y="424">&quot;0&quot;</text>
<text x="439" y="426">0</text>
<text x="439" y="432">1</text>
<text x="432" y="439">&quot;0&quot;</text>
<text x="439" y="441">0</text>
<text x="439" y="446">1</text>
<text x="432" y="452">&quot;0&quot;</text>
<text x="439" y="455">0</text>
<text x="439" y="460">1</text>
<text x="432" y="468">&quot;0&quot;</text>
<text x="439" y="469">0</text>
<text x="439" y="475">1</text>
<text x="432" y="482">&quot;0&quot;</text>
<text x="439" y="484">0</text>
<text x="439" y="489">1</text>
<text x="432" y="496">&quot;0&quot;</text>
<text x="439" y="498">0</text>
<text x="439" y="504">1</text>
</g>
</svg>
